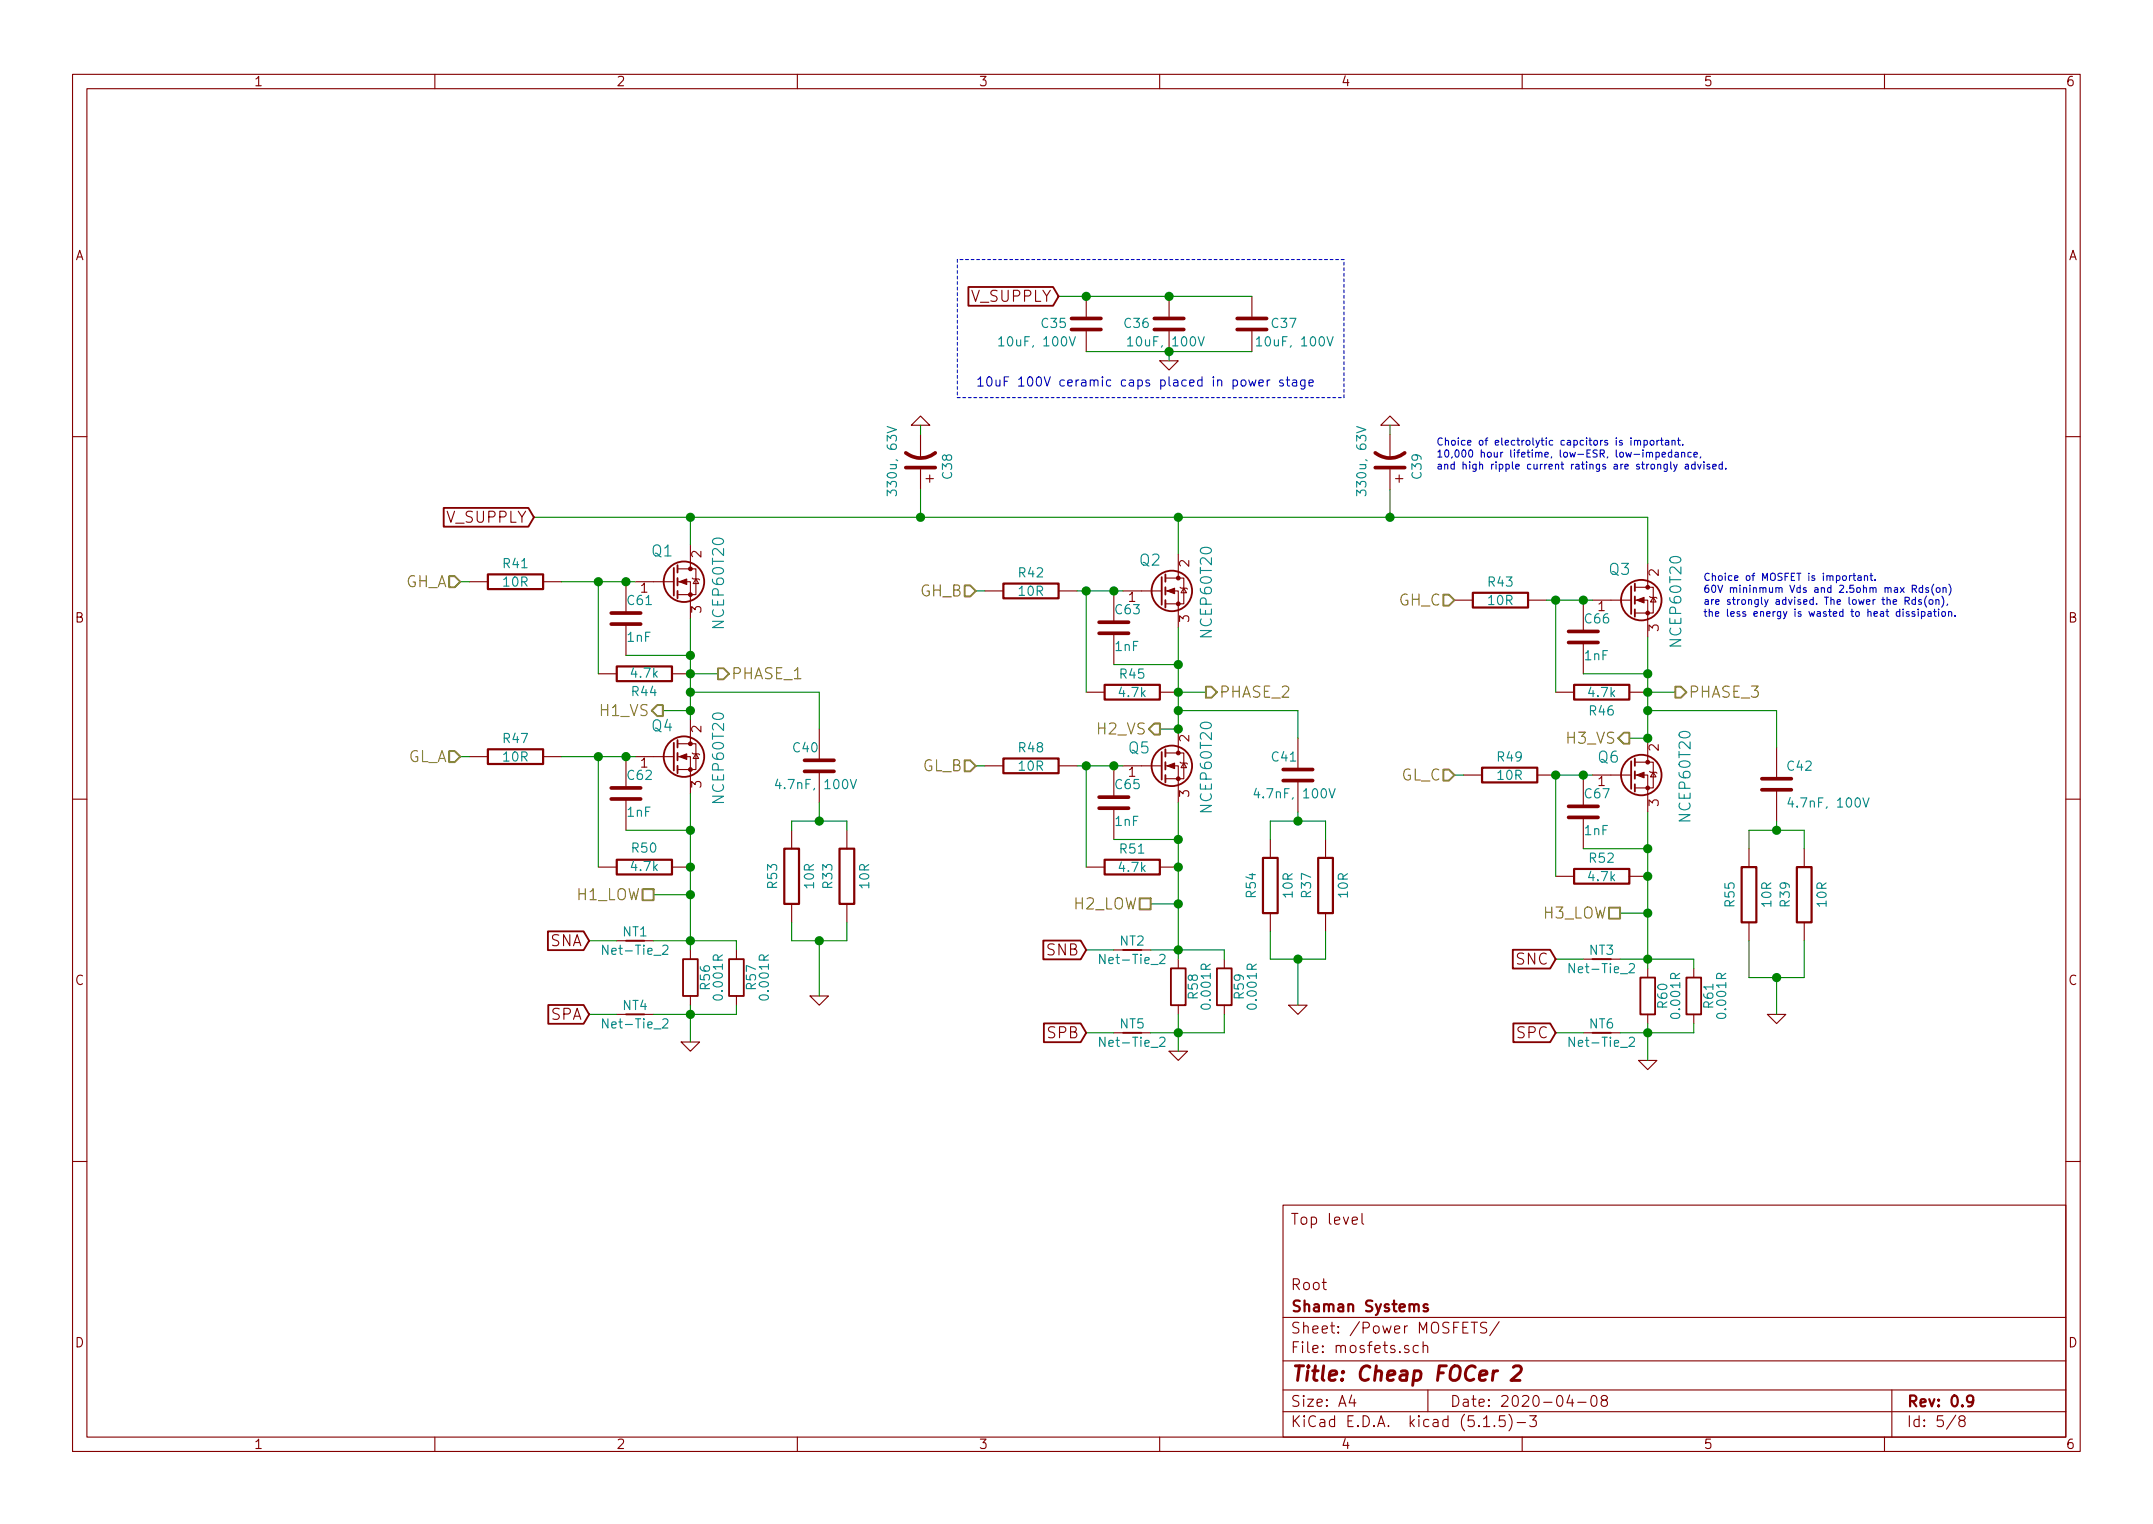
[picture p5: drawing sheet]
<svg xmlns="http://www.w3.org/2000/svg" width="297mm" height="210mm" viewBox="0 0 297 210" stroke-linecap="round" stroke-linejoin="round" font-family="sans-serif">
<g fill="none" stroke="#840000" stroke-width=".15">
<path d="M10 10.3h277v189.9h-277zM12 12.2h273v186.1h-273zM60 10.3v1.9M110 10.3v1.9M160 10.3v1.9M210 10.3v1.9M260 10.3v1.9M127 57.4l1.3 1.3h-2.6zM127 59.9v3.3M149.9 40.9v2.8M149.9 45.7v2.8M160 49.8h2.6l-1.3 1.2z"/>
<path d="M161.3 40.9v2.8M161.3 45.7v2.8M172.7 40.9v2.8M172.7 45.7v2.8M191.8 57.4l1.2 1.3h-2.5zM191.8 59.9v3.3M10 60.2h2M93.5 78.5h2.5v3.5h-2.5M95.2 75.2v3.3M95.5 79.8l.1 .1h.8l.1 .1M96 79.9l.4 .6h-.8zM127 64.8v2.8"/>
<path d="M127.8 66h1M128.3 65.5v1M160.8 79.8h2.5v3.5h-2.5M162.6 76.4v3.4M191.8 64.8v2.8M192.5 66h1M193 65.5v1M227.3 77.7v3.3M285 60.2h2M64.8 80.3h2.5M74.9 80.3h2.6M82.5 93h2.6"/>
<path d="M86.4 80.3v4.3M86.4 86.1v4.3M87.6 80.3h5.4M92.7 93h2.5M93.5 80.3h1.7v5M95.2 99.3v3.3M135.9 81.5h2.5M146 81.5h2.6M149.9 95.5h2.5M153.7 81.5v4.3M153.7 87.4v4.3M154.9 81.5h5.4"/>
<path d="M160 95.5h2.6M160.8 81.5h1.8v5.1M162.8 81l.1 .1h.8l.1 .2M163.3 81.1l.4 .7h-.8zM200.7 82.8h2.5M210.8 82.8h2.6M214.6 95.5h2.6M218.4 82.8v4.3M218.4 88.6v4.4M219.7 82.8h5.3M224.8 95.5h2.5M225.6 82.8h1.7v5.1"/>
<path d="M225.6 81h2.5v3.6h-2.5M227.6 82.3l.1 .1h.8l.1 .1M228.1 82.4l.4 .7h-.8zM10 110.3h2M64.8 104.4h2.5M74.9 104.4h2.6M82.5 119.6h2.6M86.4 104.4v4.3M86.4 110.2v4.3M87.6 104.4h5.4M92.7 119.6h2.5M93.5 104.4h1.7v5.1"/>
<path d="M93.5 102.6h2.5v3.6h-2.5M95.5 103.9l.1 .1h.8l.1 .1M96 104l.4 .6h-.8zM109.2 114.5v2.6M113 100.6v4.3M113 106.4v4.3M116.8 114.5v2.6M135.9 105.7h2.5M146 105.7h2.6M149.9 119.6h2.5M153.7 105.7v4.3M153.7 111.5v4.3"/>
<path d="M154.9 105.7h5.4M160 119.6h2.6M160.8 105.7h1.8v5M160.8 103.9h2.5v3.5h-2.5M162.6 100.6v3.3M162.8 105.2l.1 .1h.8l.1 .1M163.3 105.3l.4 .6h-.8zM175.3 115.8v2.6M179.1 101.8v4.4M179.1 107.7v4.3M182.9 115.8v2.6M201.9 106.9h2.6"/>
<path d="M212.1 106.9h2.5M218.4 106.9v4.3M218.4 112.8v4.3M219.7 106.9h5.3M225.6 106.9h1.7v5.1M225.6 105.2h2.5v3.5h-2.5M227.3 101.8v3.4M227.6 106.4l.1 .1h.8l.1 .2M228.1 106.5l.4 .7h-.8zM241.3 117.1v2.5M245.1 103.1v4.3M245.1 109v4.3"/>
<path d="M248.9 117.1v2.5M285 110.3h2M85.1 139.9h5.1M85.1 129.8h5.1M95.2 131.1v1.2M95.2 137.4v1.3M101.6 131.1v1.2M101.6 137.4v1.3M109.2 124.7v2.5M111.8 137.4h2.5l-1.3 1.3zM116.8 124.7v2.5M153.7 131.1h5"/>
<path d="M162.6 132.3v1.3M162.6 138.7v1.2M168.9 132.3v1.3M168.9 138.7v1.2M175.3 126v2.5M177.8 138.7h2.5l-1.2 1.2zM182.9 126v2.5M214.6 120.9h2.6M218.4 132.3h5.1M224.8 120.9h2.5M227.3 133.6v1.3M227.3 139.9v1.3"/>
<path d="M233.7 133.6v1.3M233.7 139.9v1.3M241.3 127.2v2.6M243.8 139.9h2.6l-1.3 1.3zM248.9 127.2v2.6M94 143.8h2.5l-1.3 1.2zM153.7 142.5h5M161.3 145h2.5l-1.2 1.3zM218.4 142.5h5.1M226.1 146.3h2.5l-1.3 1.3zM10 160.2h2M177 166.3h108v32h-108z"/>
<path d="M186.6 168.4l.7-.1-.1-.3-.4-.1-.2 .2v.7l.2 .1 .4-.1M187.9 167.4v1.3l.2 .2M285 160.2h2M60 198.3v1.9M110 198.3v1.9M160 198.3v1.9M177 194.8h108M177 191.8h108M177 187.8h108M177 181.8h108M186.5 192.5l-.4 1h1M186.8 193v1"/>
<path d="M194.3 185.7l-.3-.1-.2 .1v.2a.48 .48 0 0 0 .5 .3l.1 .1-.1 .2-.1 .1-.4-.1M195.7 185.7a.5 .5 0 0 0-.7 0v.6a.47 .47 0 0 0 .6 .3l.1-.1M196.3 185.7a.38 .38 0 0 1 .7 .1v.8M196.3 185.1v1.5M197 191.8v3M203 182.4h.8M203.4 182.4v1.5M204.7 196.8h.8M205.1 182.5l-.6-.1a.36 .36 0 0 0-.2 .4 .36 .36 0 0 0 .2 .3 .53 .53 0 0 1 .6 .4 .33 .33 0 0 1-.3 .4l-.5-.1M206.2 196.7v.1l-.1-.1h.1v.1M206.8 182.3l-1.3 2M207.6 195.3h-.7l-.1 .7h.1a.62 .62 0 0 1 .7 0v.7l-.2 .1h-.4l-.2-.1"/>
<path d="M208.2 195.1a1.71 1.71 0 0 1 0 2.3M209.3 196.3h1.2M210 198.3v1.9M211 195.3h1l-.5 .6 .4 .1 .1 .2-.1 .5-.2 .1h-.4l-.3-.1M216.6 192.5l-.4 1h.9M216.9 193v1M217.7 193.5h1.1M219.6 192.7a.37 .37 0 0 1 .4-.2 .37 .37 0 0 1 .3 .3v.3a.72 .72 0 0 1-.3 .9l-.4-.1a1.41 1.41 0 0 1 0-1.2zM221.2 193.2l-.3-.3 .3-.4a.47 .47 0 0 1 .6 .3l-.2 .3-.4 .1a.48 .48 0 0 0-.2 .7 .48 .48 0 0 0 .8-.2l-.1-.4-.2-.1M260 198.3v1.9M261 191.8v6.5M269.8 195.2l-1.2 2"/>
<path d="M270.6 196l-.3-.2v-.2a.47 .47 0 0 1 .5-.3l.3 .3-.1 .2-.6 .2a.48 .48 0 0 0-.1 .7 .51 .51 0 0 0 .7 0 .48 .48 0 0 0-.2-.7"/>
</g>
<g fill="none" stroke="#840000" stroke-width=".3">
<path d="M67.3 79.2h7.6v2.1h-7.6zM85.1 91.9h7.6v2.1h-7.6zM138.4 80.5h7.6v2h-7.6zM152.4 94.5h7.6v2h-7.6zM203.2 81.8h7.6v2h-7.6zM217.2 94.5h7.6v2h-7.6zM67.3 103.4h7.6v2h-7.6zM85.1 118.6h7.6v2h-7.6zM108.2 117.1h2v7.6h-2zM115.8 117.1h2.1v7.6h-2.1zM138.4 104.6h7.6v2.1h-7.6zM152.4 118.6h7.6v2h-7.6z"/>
<path d="M174.2 118.4h2.1v7.6h-2.1zM181.9 118.4h2v7.6h-2zM204.5 105.9h7.6v2h-7.6zM217.2 119.9h7.6v2h-7.6zM240.3 119.6h2v7.6h-2zM247.9 119.6h2v7.6h-2zM197 180l-.4-.1-.2 .3a.48 .48 0 0 0 .6 .3v.1v.2l-.2 .1-.4-.1M272.2 193.2l-.2 .3h-.3l-.3-.3v-.4a.47 .47 0 0 1 .6-.3l.2 .2a1.19 1.19 0 0 1-.2 1.2l-.5 .1"/>
</g>
<path d="M208.8 188.6l.3-.2h.5a.48 .48 0 0 1 .3 .6l-.1 .3-1.3 1.1h1.2" fill="none" stroke="#840000" stroke-width=".41"/>
<g fill="none" stroke="#008484" stroke-width=".15">
<path d="M122.4 58.8l1.3 .5-1.3 .4M137.8 46.8l.4-.3v1.2M137.8 47.7h.7M147.5 46.5l.5 1.2 .4-1.2M155.6 46.8l.3-.3v1.2M155.6 47.7h.7M165.3 46.5l.4 1.2 .4-1.2M173.4 46.8l.3-.3v1.2M173.4 47.7h.7M183.1 46.5l.4 1.2 .4-1.2M187.2 58.8l1.2 .5-1.2 .4M122.4 68.4v-.8l.5 .4 .1-.3 .4-.1 .3 .3v.3l-.2 .2"/>
<path d="M187.2 68.4v-.8l.5 .4 .1-.3 .4-.1 .2 .3v.3l-.1 .2M107.3 107.5l-.3 .9h.8M117.3 107.5l.4 1.3 .5-1.3M173.3 108.8l-.3 .8h.8M183.4 108.8l.4 1.3 .4-1.3M247 110l-.3 .9h.8M257 110.1l.4 1.2 .5-1.2M83.9 130.4v1.3l-.8-1.3v1.3M91.4 130.5l.2-.1h.3l.2 .1 .1 .3-.1 .2-.7 .7h.8M152.5 131.7v1.2l-.8-1.2v1.2M160 131.8l.2-.1h.3l.2 .1v.2v.2l-.8 .7h.8M217.2 132.9v1.3l-.7-1.3v1.3"/>
<path d="M224.8 133.1l.2-.2h.3l.2 .2v.2v.2l-.8 .7h.8M83.9 140.6v1.2l-.8-1.2v1.2M91.4 140.7l.2-.1h.3l.2 .1 .1 .2-.1 .2-.7 .7h.8M152.5 143.1v1.3l-.8-1.3v1.3M160 143.2l.2-.1h.3l.2 .1v.3v.2l-.8 .7h.8M217.2 143.1v1.3l-.7-1.3v1.3M224.8 143.2l.2-.1h.3l.2 .1v.3v.2l-.8 .7h.8"/>
</g>
<g fill="none" stroke="#840000" stroke-width=".25">
<path d="M133.6 39.6h11.7l.7 1.3-.7 1.3h-11.7zM61.2 70.1h11.7l.8 1.3-.8 1.3h-11.7zM93 78.4v3.8M93.5 78v1M93.5 79.8v1M160.3 79.6v3.8M160.8 79.2v1.1M93.5 81.5v1M160.8 81v1M160.8 82.8v1M225 80.9v3.8M225.6 80.5v1"/>
<path d="M225.6 82.3v1M225.6 84.1v1M93 102.5v3.8M93.5 102.1v1M93.5 103.9v1M93.5 105.7v1M160.3 103.8v3.8M160.8 103.4v1M160.8 105.2v1M160.8 106.9v1M225 105v3.8M225.6 104.6v1.1"/>
<path d="M225.6 106.4v1M225.6 108.2v1M75.6 128.5h4.9l.8 1.3-.8 1.3h-4.9zM75.6 138.7h4.9l.8 1.2-.8 1.3h-4.9zM94.2 132.3h2.1v5.1h-2.1zM100.6 132.3h2v5.1h-2zM143.9 129.8h5.2l.8 1.3-.8 1.3h-5.2zM161.5 133.6h2.1v5.1h-2.1zM167.9 133.6h2v5.1h-2zM208.7 131h5.2l.7 1.3-.7 1.3h-5.2zM226.3 134.9h2v5h-2zM232.7 134.9h2v5h-2z"/>
<path d="M144 141.2h5.1l.8 1.3-.8 1.3h-5.1zM208.8 141.2h5.1l.7 1.3-.7 1.3h-5.1z"/>
<circle cx="94.4" cy="80.3" r="2.79"/>
<circle cx="161.7" cy="81.5" r="2.79"/>
<circle cx="226.4" cy="82.8" r="2.79"/>
<circle cx="94.4" cy="104.4" r="2.79"/>
<circle cx="161.7" cy="105.7" r="2.79"/>
<circle cx="226.4" cy="106.9" r="2.79"/>
</g>
<g fill="#840000" stroke="#840000" stroke-width=".15">
<path d="M161 105.7l1.1-.4v.7z"/>
<path d="M225.8 82.8l1-.4v.8z"/>
<path d="M93.7 80.3l1-.4v.7z"/>
<path d="M93.7 104.4l1-.4v.8z"/>
<path d="M225.8 106.9l1-.4v.8z"/>
<path d="M161 81.5l1.1-.4v.8z"/>
<circle cx="162.6" cy="107.4" r=".25"/>
<circle cx="162.6" cy="103.9" r=".25"/>
<circle cx="227.3" cy="84.6" r=".25"/>
<circle cx="227.3" cy="81" r=".25"/>
<circle cx="95.2" cy="82" r=".25"/>
<circle cx="95.2" cy="78.5" r=".25"/>
<circle cx="95.2" cy="106.2" r=".25"/>
<circle cx="95.2" cy="102.6" r=".25"/>
<circle cx="227.3" cy="108.7" r=".25"/>
<circle cx="227.3" cy="105.2" r=".25"/>
<circle cx="162.6" cy="83.3" r=".25"/>
<circle cx="162.6" cy="79.8" r=".25"/>
</g>
<g fill="none" stroke="#840000" stroke-width=".51">
<path d="M147.8 43.9h4.1M147.8 45.5h4.1M159.3 43.9h4M159.3 45.5h4M170.7 43.9h4.1M170.7 45.5h4.1M125 62.5a3.3 3.3 0 0 0 4 0M125 64.5h4M189.7 62.5a3.3 3.3 0 0 0 4.1 0M189.7 64.5h4.1M84.3 86.1h4.1M84.3 84.6h4.1"/>
<path d="M151.6 87.4h4.1M151.6 85.8h4.1M216.4 88.6h4.1M216.4 87.1h4.1M84.3 110.2h4.1M84.3 108.7h4.1M111 106.4h4.1M111 104.9h4.1M151.6 111.5h4.1M151.6 110h4.1M177 107.7h4.1M177 106.2h4.1"/>
<path d="M216.4 112.8h4.1M216.4 111.2h4.1M243.1 109h4M243.1 107.4h4"/>
</g>
<path d="M132.1 35.8v19.1M185.4 35.8h-53.3M132.1 54.9h53.3M185.4 54.9v-19.1" fill="none" stroke="#0000c2" stroke-width=".15" stroke-dasharray=".4 .4"/>
<g fill="none" stroke="#008400" stroke-width=".15">
<path d="M127 58.7v1.2M146 40.9h26.7M149.9 48.5h22.8M161.3 48.5v1.3M191.8 58.7v1.2M73.7 71.4h153.6v6.3M95.2 71.4v3.8M127 67.6v3.8M162.6 71.4v5M191.8 67.6v3.8M63.5 80.3h1.3M77.5 80.3h10.1"/>
<path d="M82.5 80.3v12.7M86.4 90.4h8.8M91.4 98h3.8M95.2 85.3v14M95.2 95.5h17.8v5.1M95.2 93h3.9M134.6 81.5h1.3M148.6 81.5h6.3M149.9 81.5v14M153.7 91.7h8.9M162.6 86.6v14h-2.6M162.6 95.5h3.8"/>
<path d="M162.6 98h16.5v3.8M213.4 82.8h6.3M214.6 82.8v12.7M218.4 93h8.9M227.3 95.5h3.8M227.3 87.9v13.9h-2.5M227.3 98h17.8v5.1M63.5 104.4h1.3M77.5 104.4h10.1M82.5 104.4v15.2M86.4 114.5h8.8M95.2 109.5v21.6"/>
<path d="M109.2 114.5v-1.2h7.6v1.2M113 110.7v2.6M134.6 105.7h1.3M148.6 105.7h6.3M149.9 105.7v13.9M153.7 115.8h8.9M162.6 110.7v21.6M175.3 115.8v-2.5h7.6v2.5M179.1 112v1.3M200.7 106.9h1.2M218.4 117.1h8.9M219.7 106.9h-5.1v14"/>
<path d="M227.3 112v21.6M241.3 117.1v-2.6h7.6v2.6M245.1 113.3v1.2M81.3 129.8h3.8M81.3 139.9h3.8M90.2 129.8h11.4v1.3M90.2 123.4h5M95.2 138.7v5.1M101.6 138.7v1.2h-11.4M109.2 127.2v2.6h7.6v-2.6M113 129.8v7.6M149.9 131.1h3.8"/>
<path d="M158.7 131.1h10.2v1.2M158.7 124.7h3.9M162.6 139.9v5.1M168.9 139.9v2.6h-10.2M175.3 128.5v3.8h7.6v-3.8M179.1 132.3v6.4M214.6 132.3h3.8M223.5 132.3h10.2v1.3M223.5 126h3.8M241.3 129.8v5.1h7.6v-5.1M245.1 134.9v5M149.9 142.5h3.8"/>
<path d="M214.6 142.5h3.8M227.3 141.2v5.1M233.7 141.2v1.3h-10.2"/>
</g>
<g fill="none" stroke="#848400" stroke-width=".25">
<path d="M62 79.5h.7l.8 .8-.8 .7h-.7zM90.7 97.3h.7v1.5h-.7l-.8-.8zM99.1 92.2h.7l.8 .8-.8 .7h-.7zM133.1 80.8h.8l.7 .7-.7 .8h-.8zM159.3 99.8h.7v1.5h-.7l-.8-.7zM166.4 94.7h.7l.8 .8-.8 .8h-.7zM199.1 82h.8l.8 .8-.8 .8h-.8zM231.1 94.7h.8l.8 .8-.8 .8h-.8zM62 103.6h.7l.8 .8-.8 .8h-.7zM133.1 104.9h.8l.7 .8-.7 .7h-.8zM199.1 106.2h.8l.8 .7-.8 .8h-.8zM224 101.1h.8v1.5h-.8l-.7-.8z"/>
<path d="M88.6 122.7h1.6v1.5h-1.6zM157.2 123.9h1.5v1.6h-1.5zM222 125.2h1.5v1.5h-1.5z"/>
</g>
<g fill="none" stroke="#0000c2" stroke-width=".15">
<path d="M172.3 52.4l.2 .9 .3-.7 .2 .7 .3-.9M173.7 52.8l.6-.1-.1-.2-.3-.1-.2 .2 .1 .6h.4M174.8 52.4v.9M175.2 52.4l-.2 .1-.2 .1M177 52.5a.31 .31 0 0 0-.5 .1l.1 .2h.3l.2 .2-.2 .3-.4-.1M177.4 52.4h.5M177.6 52v1.1l.1 .1 .2 .1M178.4 52.5h.4l.1 .8M178.9 52.7l-.4 .1a.25 .25 0 0 0-.2 .2 .25 .25 0 0 0 .2 .3l.4-.1M180 52.4v1.2a.32 .32 0 0 1-.5 0M180 52.5l-.3-.1-.3 .2v.4l.2 .2h.4M180.6 52.8l.6-.1-.1-.2-.3-.1-.2 .2v.6h.5"/>
<path d="M225 60.4v.1M225 60.8v.6M225.5 60.8h.4v.6M225.5 60.8v.6M225.9 60.9l.2-.1h.2v.6M226.8 60.8h.3l.2 .1-.1 .5h-.4M226.8 60.8v.9M227.2 62.5h.3l.1 .6M227.6 62.5l.1-.1 .2 .1 .1 .6M227.7 60.8h.2h.2l.1 .4-.1 .2h-.2l-.2-.1zM228.5 62.5l.3-.1 .1 .2v.4h-.4M228.5 62.4v1"/>
<path d="M228.6 60.8v.6M228.9 60.8l-.3 .1M229.1 60.8h.4M229.2 60.4v.9l.1 .1h.2M229.3 62.7l.5-.1-.1-.1-.2-.1-.2 .1 .1 .5h.3M229.8 60.8h.4v.6M230 64.1v.7l-.2 .2h-.2M230 64.1h-.3l-.1 .1v.5h.4M230.2 61l-.5 .2 .2 .2h.3M230.5 63.7v.9l.1 .1M230.6 62.5l-.2-.1-.2 .2 .1 .4h.3M230.6 62.1v1"/>
<path d="M230.7 60.8h.4v.6M230.7 60.8v.6M230.9 64.1l.3 .6M231.1 62.5h.4v.6M231.4 64.1l-.3 .8-.2 .1M231.4 60.8h.4M231.5 62.6l-.4 .2 .1 .3 .3-.1M231.6 60.4v.9l.2 .1M232 62.5h.4v.6M232 62.4v.7M232.2 61.3v.1M232.5 64.1h.4v.6"/>
<path d="M232.9 64.3h-.3l-.1 .2 .1 .2h.3M233.3 62.5l-.3-.1-.1 .2v.4h.4M233.7 62.7l.5-.1-.1-.1-.2-.1-.2 .1 .1 .5h.3M233.9 64.1h-.3l-.2 .1 .1 .5h.4M233.9 63.7v1M234.2 64.1l.3 .6 .2-.6M234.6 63l-.1 .2M235.1 63.7v.1M235.1 64.1v.6M235.9 64.1h-.3l-.1 .1v.1l.4 .1v.3h-.4M236.3 64.4l.5-.1-.1-.2h-.3l-.1 .1v.5h.4M237.6 64.1h-.3l-.1 .1v.5h.4"/>
<path d="M237.6 63.7v1M238.1 64.6v.1M255.4 79.4l-.2 .1v.1M255.6 79.4h.4M255.8 79.1v.8l.2 .2M256.3 79.5h.4l.1 .6M256.8 79.6l-.5 .2 .1 .3 .4-.1M257.2 79.5h.4l.1 .6M257.2 79.4v.7M258 79.4h.4M258.1 79.1v.8l.1 .1 .2 .1M258.7 80v.1"/>
<path d="M262.8 82.9l.5-.1 .1-.1v-.2l-.6-.1v1M263.1 82.9l.3 .5M263.4 84.4h-.3l-.1 .1 .1 .2 .3 .1v.2h-.4M263.8 81.2h.5l.1-.1v-.3l-.6-.1v1M264.1 81.2l.3 .5M264.2 84.4h-.3l-.1 .1v.2l.4 .1v.2h-.4M264.3 82.8l-.3-.1-.2 .2 .1 .4h.4M264.3 82.4v1M264.6 84v.1M264.6 84.4v.6M265.1 82.8l-.3-.1-.1 .1 .1 .3h.3v.2h-.4M265.1 84.4h.3l.2 .2-.1 .4h-.4"/>
<path d="M265.1 84.4v1M265.3 81.1h-.3l-.2 .1 .1 .5h.4M265.3 80.7v1M265.8 82.2a1.16 1.16 0 0 0 0 1.6M266 84.4h.4v.6M266.1 81.1h-.3l-.1 .1v.2l.4 .1v.2h-.4M266.2 82.8l.1-.1 .3 .1 .1 .4-.1 .1-.3 .1-.1-.1zM266.4 84.6l-.3 .1-.1 .1 .1 .2h.3M266.8 84.4h.3M266.8 80.6a1.16 1.16 0 0 0 0 1.5M266.9 84v.9l.2 .1M267.1 82.8h.4v.6"/>
<path d="M267.1 82.7v.7M267.2 81.1h.1h.3l.1 .4-.1 .2h-.3l-.1-.1zM267.5 84v.1M267.5 84.4v.6M267.9 82.2a1.16 1.16 0 0 1 0 1.6M267.9 84.4h.2h.3l-.1 .6h-.2l-.2-.1zM268.1 81.1h.4v.6M268.1 81.1v.6M268.7 83.3l-.1 .2M268.8 84.4h.4l.1 .6M268.8 84.4v.6M268.9 80.6a1.16 1.16 0 0 1 0 1.5"/>
<path d="M269.7 84.9v.1"/>
</g>
<g fill="#008400" stroke="#008400" stroke-width=".25">
<circle cx="95.3" cy="71.4" r=".51"/>
<circle cx="113" cy="129.8" r=".51"/>
<circle cx="227.3" cy="132.3" r=".51"/>
<circle cx="179.1" cy="132.3" r=".51"/>
<circle cx="95.3" cy="114.5" r=".51"/>
<circle cx="245.1" cy="134.9" r=".51"/>
<circle cx="227.3" cy="142.5" r=".51"/>
<circle cx="95.3" cy="95.5" r=".51"/>
<circle cx="86.4" cy="104.4" r=".51"/>
<circle cx="95.3" cy="98" r=".51"/>
<circle cx="95.3" cy="139.9" r=".51"/>
<circle cx="95.3" cy="90.4" r=".51"/>
<circle cx="149.9" cy="81.5" r=".51"/>
<circle cx="95.3" cy="93" r=".51"/>
<circle cx="149.9" cy="40.9" r=".51"/>
<circle cx="113" cy="113.3" r=".51"/>
<circle cx="86.4" cy="80.3" r=".51"/>
<circle cx="162.6" cy="131.1" r=".51"/>
<circle cx="179.1" cy="113.3" r=".51"/>
<circle cx="161.3" cy="40.9" r=".51"/>
<circle cx="161.3" cy="48.5" r=".51"/>
<circle cx="245.1" cy="114.5" r=".51"/>
<circle cx="162.6" cy="71.4" r=".51"/>
<circle cx="191.8" cy="71.4" r=".51"/>
<circle cx="214.6" cy="106.9" r=".51"/>
<circle cx="95.3" cy="123.4" r=".51"/>
<circle cx="227.3" cy="126" r=".51"/>
<circle cx="149.9" cy="105.7" r=".51"/>
<circle cx="162.6" cy="119.6" r=".51"/>
<circle cx="227.3" cy="117.1" r=".51"/>
<circle cx="82.6" cy="80.3" r=".51"/>
<circle cx="214.6" cy="82.8" r=".51"/>
<circle cx="227.3" cy="95.5" r=".51"/>
<circle cx="227.3" cy="120.9" r=".51"/>
<circle cx="218.4" cy="82.8" r=".51"/>
<circle cx="127" cy="71.4" r=".51"/>
<circle cx="227.3" cy="93" r=".51"/>
<circle cx="162.6" cy="124.7" r=".51"/>
<circle cx="95.3" cy="119.6" r=".51"/>
<circle cx="218.4" cy="106.9" r=".51"/>
<circle cx="227.3" cy="98" r=".51"/>
<circle cx="82.6" cy="104.4" r=".51"/>
<circle cx="153.7" cy="81.5" r=".51"/>
<circle cx="162.6" cy="100.6" r=".51"/>
<circle cx="162.6" cy="95.5" r=".51"/>
<circle cx="162.6" cy="91.7" r=".51"/>
<circle cx="95.3" cy="129.8" r=".51"/>
<circle cx="162.6" cy="98" r=".51"/>
<circle cx="227.3" cy="101.8" r=".51"/>
<circle cx="153.7" cy="105.7" r=".51"/>
<circle cx="162.6" cy="142.5" r=".51"/>
<circle cx="162.6" cy="115.8" r=".51"/>
</g>
<text font-size="2.8" fill="#840000" x="178" y="190.5">Title: Cheap FOCer 2</text>
<g font-size="2.1" fill="#840000">
<text x="134" y="41.7">V_SUPPLY</text>
<text x="61.6" y="72.1">V_SUPPLY</text>
<text x="75.9" y="130.6">SNA</text>
<text x="144.5" y="131.8">SNB</text>
<text x="209.2" y="133.1">SNC</text>
<text x="76" y="140.7">SPA</text>
<text x="144.6" y="143.3">SPB</text>
<text x="209.3" y="143.3">SPC</text>
<text x="178" y="169">Top level</text>
<text x="178" y="178">Root</text>
<text x="178" y="184">Sheet: /Power MOSFETS/</text>
<text x="178" y="181">Shaman Systems</text>
<text x="178" y="186.7">File: mosfets.sch</text>
<text x="178" y="196.9">KiCad E.D.A. kicad (5.1.5)-3</text>
<text x="178" y="194.1">Size: A4</text>
<text x="200" y="194.1">Date: 2020-04-08</text>
<text x="263" y="194.1">Rev: 0.9</text>
<text x="263" y="196.9">Id: 5/8</text>
</g>
<g font-size="2.1" fill="#008484">
<text x="90" y="76.8">Q1</text>
<text x="157.3" y="78">Q2</text>
<text x="222" y="79.3">Q3</text>
<text x="99.9" y="86.4" transform="rotate(-90 99.9 86.4)">NCEP60T20</text>
<text x="167.2" y="87.7" transform="rotate(-90 167.2 87.7)">NCEP60T20</text>
<text x="232" y="88.9" transform="rotate(-90 232 88.9)">NCEP60T20</text>
<text x="90" y="100.9">Q4</text>
<text x="155.8" y="104">Q5</text>
<text x="220.5" y="105.2">Q6</text>
<text x="99.9" y="110.5" transform="rotate(-90 99.9 110.5)">NCEP60T20</text>
<text x="167.2" y="111.8" transform="rotate(-90 167.2 111.8)">NCEP60T20</text>
<text x="233.2" y="113.1" transform="rotate(-90 233.2 113.1)">NCEP60T20</text>
</g>
<g font-size="2.1" fill="#848400">
<text x="55.8" y="81">GH_A</text>
<text x="126.9" y="82.3">GH_B</text>
<text x="193" y="83.6">GH_C</text>
<text x="100.8" y="93.7">PHASE_1</text>
<text x="82.9" y="98.8">H1_VS</text>
<text x="151.5" y="101.3">H2_VS</text>
<text x="168.1" y="96.3">PHASE_2</text>
<text x="232.9" y="96.3">PHASE_3</text>
<text x="56.1" y="105.2">GL_A</text>
<text x="127.2" y="106.4">GL_B</text>
<text x="193.2" y="107.7">GL_C</text>
<text x="216.3" y="102.6">H3_VS</text>
<text x="79.6" y="124.2">H1_LOW</text>
<text x="148.1" y="125.5">H2_LOW</text>
<text x="212.9" y="126.7">H3_LOW</text>
</g>
<g font-size="1.8" fill="#840000">
<text x="35" y="11.9">1</text>
<text x="85" y="11.9">2</text>
<text x="135" y="11.9">3</text>
<text x="185" y="11.9">4</text>
<text x="235" y="11.9">5</text>
<text x="285" y="11.9">6</text>
<text x="10.4" y="35.9">A</text>
<text x="285.4" y="35.9">A</text>
<text x="96.8" y="76.9" transform="rotate(-90 96.8 76.9)">2</text>
<text x="88.4" y="81.8">1</text>
<text x="155.7" y="83.1">1</text>
<text x="164.1" y="78.2" transform="rotate(-90 164.1 78.2)">2</text>
<text x="228.9" y="79.5" transform="rotate(-90 228.9 79.5)">2</text>
<text x="10.4" y="85.9">B</text>
<text x="96.8" y="84.6" transform="rotate(-90 96.8 84.6)">3</text>
<text x="164.1" y="85.8" transform="rotate(-90 164.1 85.8)">3</text>
<text x="220.5" y="84.3">1</text>
<text x="228.9" y="87.1" transform="rotate(-90 228.9 87.1)">3</text>
<text x="285.4" y="85.9">B</text>
<text x="96.8" y="101.1" transform="rotate(-90 96.8 101.1)">2</text>
<text x="88.4" y="105.9">1</text>
<text x="155.7" y="107.2">1</text>
<text x="164.1" y="102.3" transform="rotate(-90 164.1 102.3)">2</text>
<text x="228.9" y="103.6" transform="rotate(-90 228.9 103.6)">2</text>
<text x="96.8" y="108.7" transform="rotate(-90 96.8 108.7)">3</text>
<text x="164.1" y="110" transform="rotate(-90 164.1 110)">3</text>
<text x="220.5" y="108.5">1</text>
<text x="228.9" y="111.2" transform="rotate(-90 228.9 111.2)">3</text>
<text x="10.4" y="135.9">C</text>
<text x="285.4" y="135.9">C</text>
<text x="10.4" y="185.9">D</text>
<text x="285.4" y="185.9">D</text>
<text x="35" y="199.9">1</text>
<text x="85" y="199.9">2</text>
<text x="135" y="199.9">3</text>
<text x="185" y="199.9">4</text>
<text x="235" y="199.9">5</text>
<text x="285" y="199.9">6</text>
</g>
<g font-size="1.8" fill="#008484">
<text x="138.4" y="47.8">10uF, 100V</text>
<text x="143.8" y="45.3">C35</text>
<text x="155.2" y="45.3">C36</text>
<text x="156.2" y="47.8">10uF, 100V</text>
<text x="174" y="47.8">10uF, 100V</text>
<text x="175.5" y="45.3">C37</text>
<text x="123.7" y="67.7" transform="rotate(-90 123.7 67.7)">330u, 63V</text>
<text x="131.4" y="66" transform="rotate(-90 131.4 66)">C38</text>
<text x="188.5" y="67.7" transform="rotate(-90 188.5 67.7)">330u, 63V</text>
<text x="196.1" y="66" transform="rotate(-90 196.1 66)">C39</text>
<text x="69.5" y="78.4">R41</text>
<text x="69.5" y="80.9">10R</text>
<text x="86.6" y="83.5">C61</text>
<text x="140.6" y="79.7">R42</text>
<text x="140.6" y="82.2">10R</text>
<text x="205.4" y="80.9">R43</text>
<text x="205.4" y="83.5">10R</text>
<text x="86.6" y="88.6">1nF</text>
<text x="153.9" y="89.8">1nF</text>
<text x="153.9" y="84.8">C63</text>
<text x="218.7" y="86">C66</text>
<text x="87.2" y="93.5">4.7k</text>
<text x="154.6" y="93.6">R45</text>
<text x="218.7" y="91.1">1nF</text>
<text x="87.2" y="96.1">R44</text>
<text x="154.5" y="96.2">4.7k</text>
<text x="219.3" y="96.2">4.7k</text>
<text x="219.4" y="98.7">R46</text>
<text x="69.5" y="102.5">R47</text>
<text x="69.5" y="105.1">10R</text>
<text x="86.6" y="107.6">C62</text>
<text x="109.5" y="103.8">C40</text>
<text x="140.6" y="103.8">R48</text>
<text x="140.6" y="106.3">10R</text>
<text x="175.5" y="105.1">C41</text>
<text x="206.7" y="105.1">R49</text>
<text x="206.7" y="107.6">10R</text>
<text x="246.7" y="106.3">C42</text>
<text x="86.6" y="112.7">1nF</text>
<text x="107.7" y="108.9">4.7nF, 100V</text>
<text x="153.9" y="114">1nF</text>
<text x="153.9" y="108.9">C65</text>
<text x="173.7" y="110.2">4.7nF, 100V</text>
<text x="218.7" y="110.2">C67</text>
<text x="247.4" y="111.4">4.7nF, 100V</text>
<text x="87.2" y="117.6">R50</text>
<text x="154.6" y="117.8">R51</text>
<text x="218.7" y="115.2">1nF</text>
<text x="219.4" y="119">R52</text>
<text x="87.2" y="120.2">4.7k</text>
<text x="107.2" y="122.5" transform="rotate(-90 107.2 122.5)">R53</text>
<text x="112.3" y="122.5" transform="rotate(-90 112.3 122.5)">10R</text>
<text x="114.9" y="122.5" transform="rotate(-90 114.9 122.5)">R33</text>
<text x="119.9" y="122.5" transform="rotate(-90 119.9 122.5)">10R</text>
<text x="154.5" y="120.3">4.7k</text>
<text x="173.3" y="123.8" transform="rotate(-90 173.3 123.8)">R54</text>
<text x="178.4" y="123.8" transform="rotate(-90 178.4 123.8)">10R</text>
<text x="180.9" y="123.8" transform="rotate(-90 180.9 123.8)">R37</text>
<text x="186" y="123.8" transform="rotate(-90 186 123.8)">10R</text>
<text x="219.3" y="121.6">4.7k</text>
<text x="239.3" y="125.1" transform="rotate(-90 239.3 125.1)">R55</text>
<text x="244.4" y="125.1" transform="rotate(-90 244.4 125.1)">10R</text>
<text x="246.9" y="125.1" transform="rotate(-90 246.9 125.1)">R39</text>
<text x="252" y="125.1" transform="rotate(-90 252 125.1)">10R</text>
<text x="83.7" y="131.7">Net-Tie_2</text>
<text x="86" y="129.2">NT1</text>
<text x="154.5" y="130.5">NT2</text>
<text x="219.3" y="131.7">NT3</text>
<text x="98" y="136.5" transform="rotate(-90 98 136.5)">R56</text>
<text x="99.7" y="137.7" transform="rotate(-90 99.7 137.7)">0.001R</text>
<text x="104.3" y="136.5" transform="rotate(-90 104.3 136.5)">R57</text>
<text x="106.1" y="137.7" transform="rotate(-90 106.1 137.7)">0.001R</text>
<text x="152.2" y="133">Net-Tie_2</text>
<text x="165.3" y="137.8" transform="rotate(-90 165.3 137.8)">R58</text>
<text x="171.6" y="137.8" transform="rotate(-90 171.6 137.8)">R59</text>
<text x="217" y="134.3">Net-Tie_2</text>
<text x="83.7" y="141.9">Net-Tie_2</text>
<text x="86" y="139.4">NT4</text>
<text x="154.5" y="141.9">NT5</text>
<text x="167.1" y="139" transform="rotate(-90 167.1 139)">0.001R</text>
<text x="173.4" y="139" transform="rotate(-90 173.4 139)">0.001R</text>
<text x="219.3" y="141.9">NT6</text>
<text x="230" y="139" transform="rotate(-90 230 139)">R60</text>
<text x="231.8" y="140.3" transform="rotate(-90 231.8 140.3)">0.001R</text>
<text x="236.4" y="139" transform="rotate(-90 236.4 139)">R61</text>
<text x="238.2" y="140.3" transform="rotate(-90 238.2 140.3)">0.001R</text>
<text x="152.2" y="144.4">Net-Tie_2</text>
<text x="217" y="144.4">Net-Tie_2</text>
</g>
<text font-size="1.8" fill="#0000c2" x="134.6" y="53.3">10uF 100V ceramic caps placed in power stage</text>
<g font-size="1.4" fill="#0000c2">
<text x="198.1" y="61.5">Choice of electrolytic capcitors is important.</text>
<text x="198.1" y="63.1">10,000 hour lifetime, low-ESR, low-impedance,</text>
<text x="198.1" y="64.8">and high ripple current ratings are strongly advised.</text>
<text x="234.9" y="80.1">Choice of MOSFET is important.</text>
<text x="234.9" y="81.8">60V mininmum Vds and 2.5ohm max Rds(on)</text>
<text x="234.9" y="83.4">are strongly advised. The lower the Rds(on),</text>
<text x="234.9" y="85.1">the less energy is wasted to heat dissipation.</text>
</g>
</svg>
